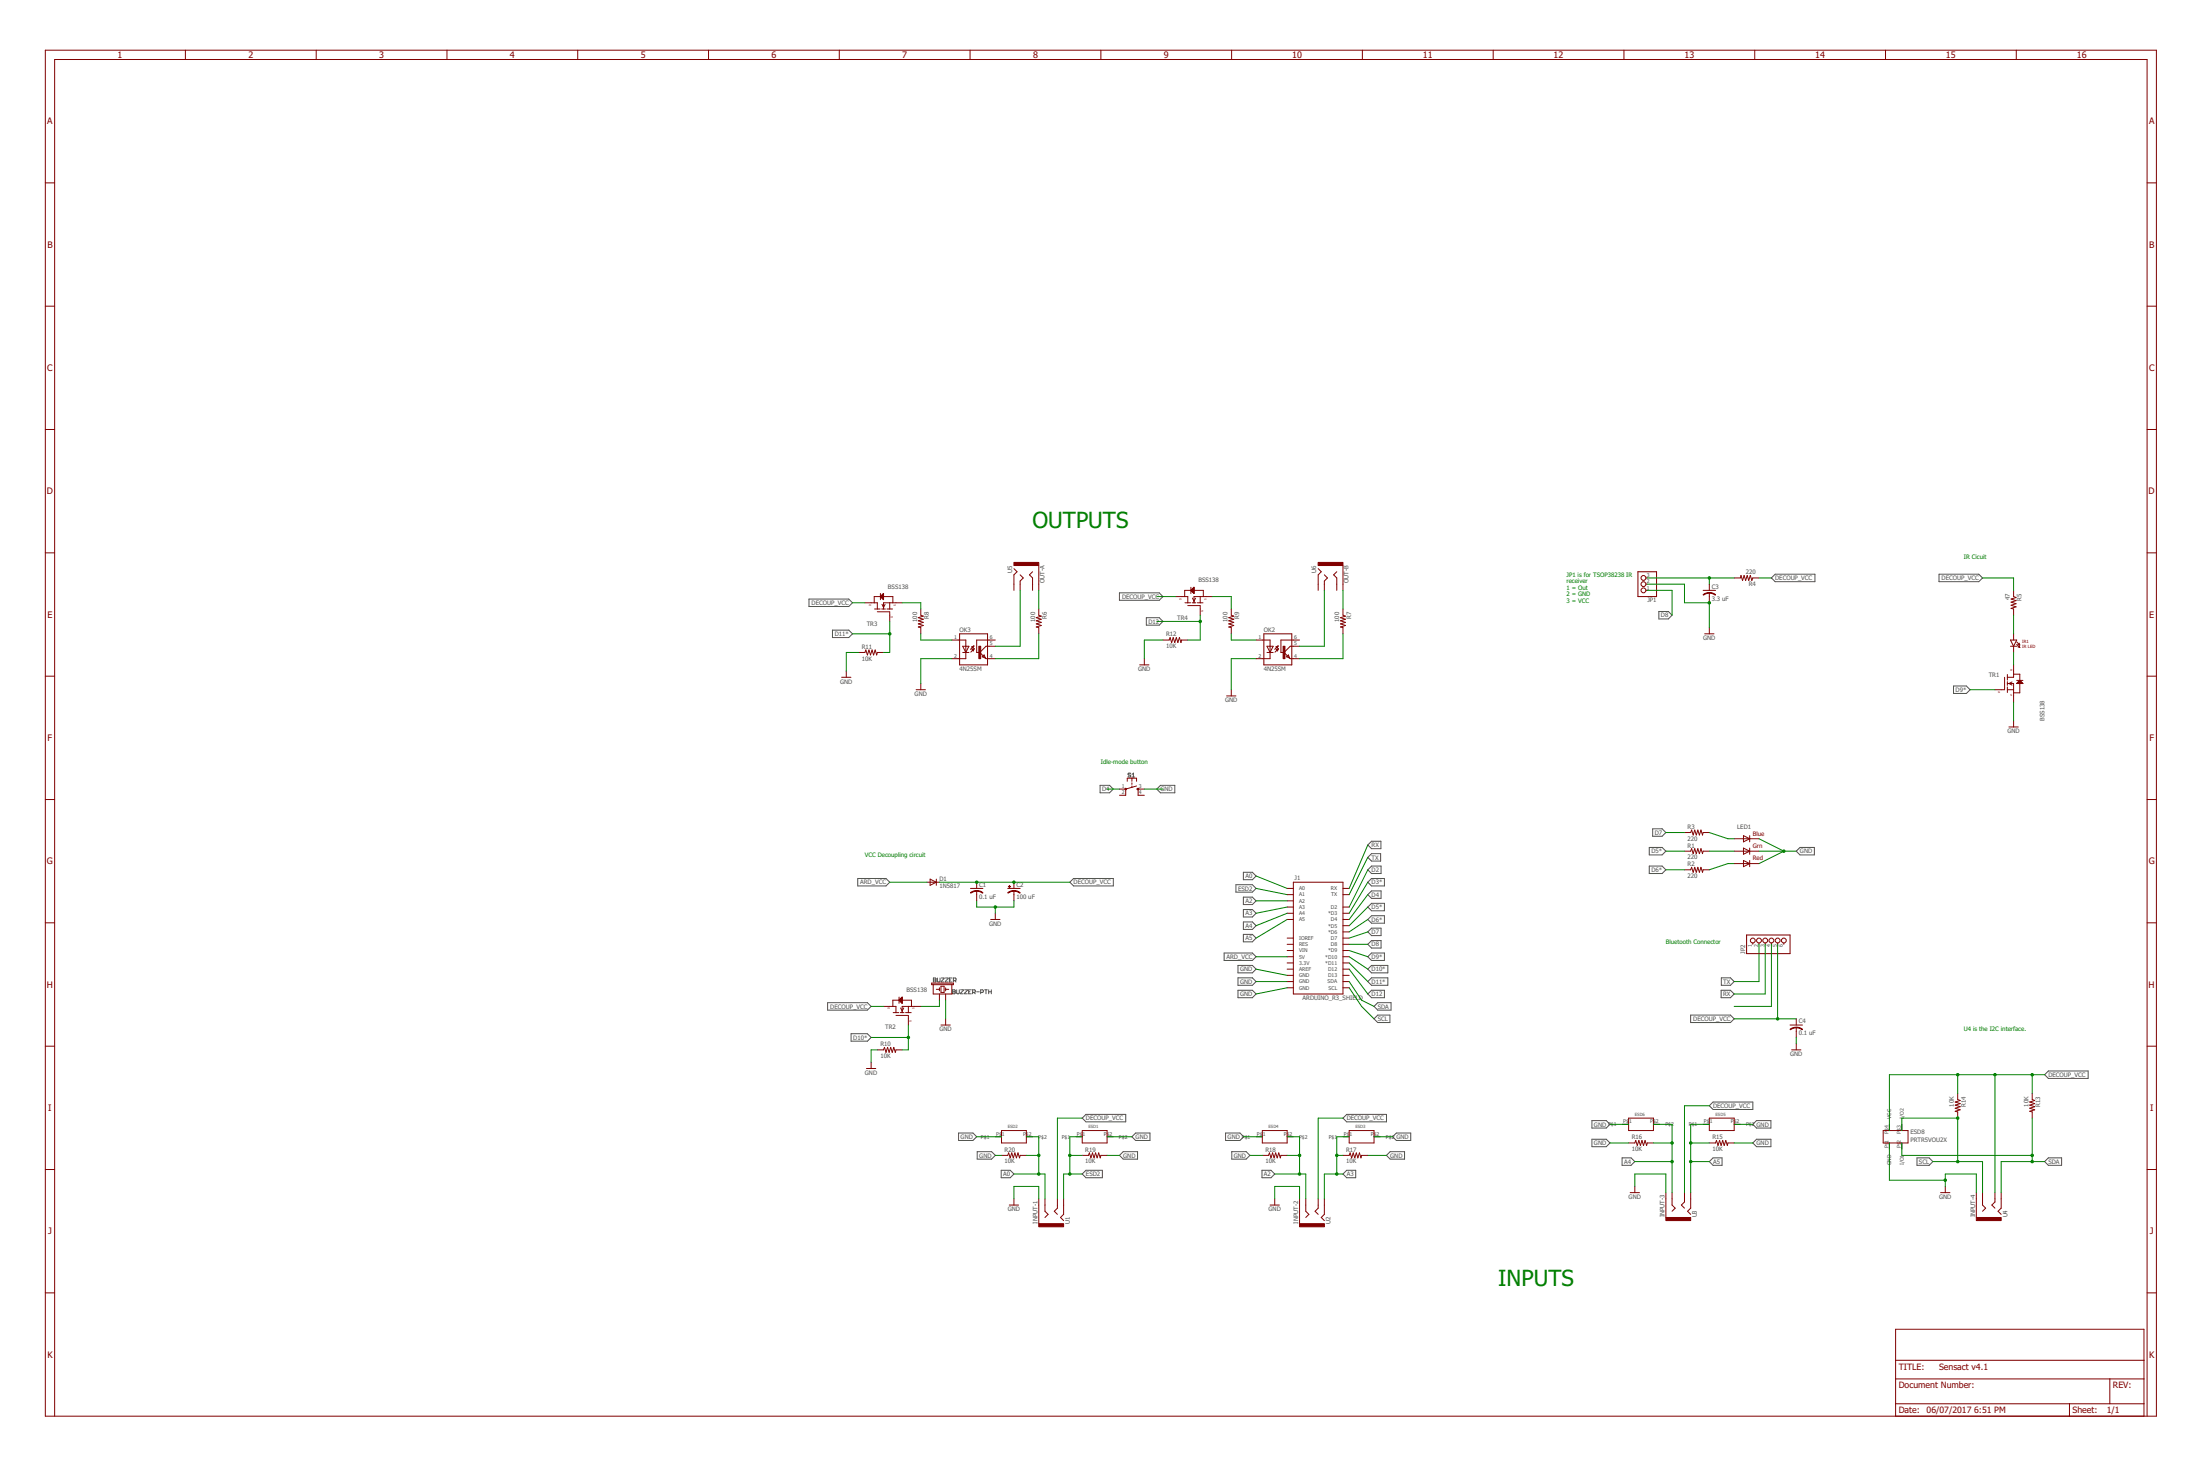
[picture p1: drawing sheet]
<svg xmlns="http://www.w3.org/2000/svg" width="900mm" height="600mm" viewBox="0 0 900 600" stroke-linecap="round" stroke-linejoin="round" font-family="sans-serif">
<g fill="none" stroke="#505050" stroke-width=".41">
<path d="M726.1 234.9h16.3v3h-16.3l-1.5-1.5zM793.2 234.9h16.3l1.5 1.5-1.5 1.5h-16.3zM330.9 245h16.3l1.5 1.6-1.5 1.5h-16.3zM340.5 257.7h6.7l1.5 1.6-1.5 1.5h-6.7zM457.9 242.5h16.3l1.5 1.5-1.5 1.6h-16.3zM468.9 252.7h5.3l1.5 1.5-1.5 1.5h-5.3zM678.6 250.1h3.9l1.5 1.6-1.5 1.5h-3.9zM799.1 280.6h5.3l1.5 1.5-1.5 1.6h-5.3zM462.5 316.5l-.2-.2-.8 .2 1 1.1-.2 .3-.8-.3M463.1 317.9h1.1M463.1 316.8l.5-.5v1.6M450 321.2h3.9l1.5 1.6-1.5 1.5h-3.9z"/>
<path d="M473.2 322.8l1.5-1.6h5.9v3.1h-5.9zM676 339h3.9l1.5 1.6-1.5 1.5h-3.9zM350.9 359.3h11.5l1.6 1.6-1.6 1.5h-11.5zM508.6 356.8h3.7l1.5 1.5-1.5 1.6h-3.7zM559.5 350.7l1.5-1.5h3.8v3h-3.8zM559.5 355.8l1.5-1.5h3.9v3h-3.9zM559.5 345.6l1.5-1.5h3.9v3.1h-3.9zM561 359.3h5.3v3.1h-5.3l-1.5-1.5zM674.6 346.6h5.3l1.5 1.6-1.5 1.5h-5.3zM674.6 354.3h5.3l1.5 1.5-1.5 1.5h-5.3zM734.8 348.2l1.5-1.6h5.9v3.1h-5.9zM437.6 360.9l1.5-1.6h16.3v3.1h-16.3z"/>
<path d="M505.6 361.9h6.7l1.5 1.5-1.5 1.5h-6.7zM508.6 367h3.7l1.5 1.5-1.5 1.5h-3.7zM508.6 372h3.7l1.5 1.6-1.5 1.5h-3.7zM508.6 377.1h3.7l1.5 1.6-1.5 1.5h-3.7zM559.5 371l1.5-1.5h5.3v3.1h-5.3zM559.5 366l1.5-1.6h3.9v3.1h-3.9zM559.5 376.1l1.5-1.5h5.3v3h-5.3zM500.7 389.8h11.6l1.5 1.6-1.5 1.5h-11.6zM506.4 394.9h5.9l1.5 1.5-1.5 1.6h-5.9zM506.4 400h5.9l1.5 1.5-1.5 1.5h-5.9zM508.6 382.2h3.7l1.5 1.5-1.5 1.6h-3.7zM559.5 396.4l1.5-1.5h6.7v3.1h-6.7z"/>
<path d="M559.5 381.2l1.5-1.5h3.9v3h-3.9zM559.5 386.3l1.5-1.6h3.9v3.1h-3.9zM559.5 391.4l1.5-1.6h5.3v3.1h-5.3zM704.1 400h3.8l1.5 1.5-1.5 1.5h-3.8zM338.5 410.1h16.3l1.5 1.6-1.5 1.5h-16.3zM381.8 400l1.1 .3-.3 .6 .3 .5-.3 .3h-.8zM381.8 400.9h.8M383.5 400v1.4l.2 .3 .8-.3v-1.4M385.1 400h1.1l-1.1 1.4v.3h1.1M386.7 400h1.1l-1.1 1.4v.3h1.1M388.4 400.9h.5M389.4 400h-1v1.7h1"/>
<path d="M389.7 404.9l1.1 .3-.3 .5 .3 .5-.3 .3h-.8zM389.7 405.7h.8M390 401.1l1.1-.2-.3-.9h-.8v1.7M390.5 401.1l.6 .6M391.3 404.9v1.3l.3 .3 .8-.3v-1.3M393 404.9h1l-1 1.6h1M394.6 404.9h1.1l-1.1 1.3v.3h1.1M396.2 405.7h.6M397.3 404.9h-1.1v1.6h1.1M397.9 406l1-.3-.2-.8h-.8v1.6M398.4 406l.5 .5M399.5 405.7h1.1"/>
<path d="M401.2 406h.8l.2-.8-1-.3v1.6M402.8 404.9h1.1M403.3 404.9v1.6M404.4 405.7h1.1M404.4 404.9v1.6M405.5 404.9v1.6M506.4 405.1h5.9l1.5 1.5-1.5 1.5h-5.9zM559.5 401.5l1.5-1.5h6.7v3h-6.7zM559.5 406.6l1.5-1.5h5.3v3h-5.3zM562.1 416.8l1.5-1.6h5v3.1h-5zM562.1 411.7l1.5-1.6h5.4v3.1h-5.4zM691.6 415.2h16.3l1.5 1.6-1.5 1.5h-16.3z"/>
<path d="M704 405.1h3.9l1.5 1.5-1.5 1.5h-3.9zM348.1 422.8h6.7l1.5 1.6-1.5 1.5h-6.7zM836.4 439.6l1.5-1.5h16.3v3h-16.3zM444.2 455.8h16.3v3.1h-16.3l-1.5-1.5zM549.4 457.4l1.5-1.6h16.3v3.1h-16.3zM651.2 458.4h5.9l1.5 1.5-1.5 1.5h-5.9zM699.2 452.3l1.5-1.5h16.3v3h-16.3zM717 459.9l1.5-1.5h5.9v3h-5.9zM392.1 463.5h5.9l1.5 1.5-1.5 1.5h-5.9zM399.7 471.1h5.9l1.5 1.5-1.5 1.5h-5.9zM409.6 478.7h3.6l1.6 1.5-1.6 1.6h-3.6zM459.5 471.1h5.8v3h-5.8l-1.6-1.5z"/>
<path d="M464.5 463.5h5.9v3h-5.9l-1.5-1.5zM501.3 463.5h5.9l1.5 1.5-1.5 1.5h-5.9zM503.9 471.1h5.9l1.5 1.5-1.5 1.5h-5.9zM516.2 478.7h3.7l1.5 1.5-1.5 1.6h-3.7zM567.1 472.6l1.6-1.5h5.8v3h-5.8zM569.7 465l1.5-1.5h5.9v3h-5.9zM651.2 466h5.9l1.5 1.5-1.5 1.6h-5.9zM663.5 473.6h3.7l1.5 1.5-1.5 1.6h-3.7zM699.2 475.1l1.5-1.5h3.7v3.1h-3.7zM717 467.5l1.5-1.5h5.9v3.1h-5.9zM784.2 473.6h4.9l1.6 1.5-1.6 1.6h-4.9zM836.4 475.1l1.5-1.5h5.4v3.1h-5.4z"/>
<path d="M442.7 480.2l1.5-1.5h6.7v3.1h-6.7zM549.4 480.2l1.5-1.5h3.7v3.1h-3.7z"/>
</g>
<g fill="none" stroke="#800000" stroke-width=".41">
<path d="M18.5 20.5h863.6v558.8h-863.6zM75.8 20.5v3.8M129.3 20.5v3.8M182.8 20.5v3.8M236.3 20.5v3.8M289.8 20.5v3.8M343.3 20.5v3.8M396.8 20.5v3.8M450.3 20.5v3.8M503.8 20.5v3.8M557.3 20.5v3.8M610.8 20.5v3.8"/>
<path d="M664.3 20.5v3.8M717.8 20.5v3.8M771.3 20.5v3.8M824.8 20.5v3.8M18.5 74.8h3.9M878.3 74.8h3.8M18.5 125.2h3.9M878.3 125.2h3.8M18.5 175.7h3.9M878.3 175.7h3.8M18.5 226.1h3.9M414.8 232.6l1.2 1.3-1.2 1.2v6.4"/>
<path d="M417.3 235.1l1.3 1.3-1.3 1.3v3.8M422.4 233.9l-1.3 1.2 1.3 1.3v5.1M424.9 231.3v10.2M539.2 232.6l1.3 1.3-1.3 1.2v6.4M541.7 235.1l1.3 1.3-1.3 1.3v3.8M546.8 233.9l-1.3 1.2 1.3 1.3v5.1M549.4 231.3v10.2M673.3 239h.5M673.3 236.4h.5M699.2 239v2.5M709.4 236.4h2.5l.3-1 .6 2 .6-2 .7 2 .6-2 .6 2 .7-2 .6 2 .4-1h2.5M878.3 226.1h3.8"/>
<path d="M353.8 246.6h5.1v2.5M357.6 246.6v-2.6h7.6v2.6M357.7 249.1h2.3M358.9 250.3h5.1M360.2 242.8v2.5M360.2 244.1h1.2M360.3 243.9h1.1M360.4 244.2h1M360.4 243.8h1M360.5 244.4h.9M360.6 243.6h.8M360.6 244.5h.8"/>
<path d="M360.7 249.1h1.5M360.7 243.5h.7M360.7 244.6h.7M360.8 247.2l.6 1.3 .7-1.3M360.8 243.4h.6M360.8 244.7h.6M360.9 243.3h.5M361 244.9h.4M361 243.2h.4M361.1 245h.3M361.1 243h.3M361.2 245.1h.2"/>
<path d="M361.3 242.9h.1M361.3 245.2h.1M361.4 242.8h.1M361.4 242.8v2.5l-1.2-1.3zM362.8 249.1h2.3M364 246.6v2.5M364 250.3v3.9M369 246.6h-7.6v2.5M376.7 249.1v2.6l1 .3-2.1 .7 2.1 .6-2.1 .6 2.1 .7-2.1 .6 2.1 .6-2.1 .7 1.1 .2v2.6M424.9 249.1v2.6l1 .3-2 .7 2 .6-2 .6 2 .7-2 .6 2 .6-2 .7 1 .2v2.6M480.8 244h5.1v2.6M484.6 244v-2.5h7.6v2.5"/>
<path d="M484.7 246.6h2.3M485.9 247.7h5.1M487.2 240.2v2.6M487.2 241.6h1.2M487.3 241.3h1.1M487.4 241.7h1M487.4 241.2h1M487.5 241.8h.9M487.5 241.1h.9M487.6 242h.8M487.7 246.6h1.5M487.7 241h.7"/>
<path d="M487.7 242.1h.7M487.8 244.7l.6 1.2 .7-1.2M487.8 240.9h.6M487.8 242.2h.6M487.9 240.7h.5M488 242.3h.4M488 240.6h.4M488.1 242.4h.3M488.1 240.5h.3M488.2 242.5h.2M488.3 240.4h.1M488.3 242.7h.1"/>
<path d="M488.4 240.3h.1M488.4 240.2v2.6l-1.2-1.3zM489.8 246.6h2.3M491 244v2.6M491 247.8v3.9M496 244h-7.6v2.6M503.7 249.1v2.6l1 .3-2.1 .7 2.1 .6-2.1 .6 2.1 .7-2.1 .6 2.1 .6-2.1 .7 1.1 .2v2.6M549.4 249.1v2.6l1 .3-2.1 .7 2.1 .6-2.1 .6 2.1 .7-2.1 .6 2.1 .6-2.1 .7 1.1 .2v2.6M673.3 241.5h.5M696.7 241.5h5.1M697.3 259.3h3.8M699.2 242.5v4.1"/>
<path d="M699.2 256.7v2.6M823.7 241.5v2.5l1 .4-2 .6 2 .7-2 .6 2 .7-2 .6 2 .6-2 .7 1 .2v2.6M823.7 259.3v2.5M18.5 276.6h3.9M344.3 277.1h3.8M346.2 274.5v2.6M351.3 266.9h2.5l.4-1 .6 2 .7-2 .6 2 .6-2 .7 2 .6-2 .6 2 .3-1h2.5M376.7 279.6v2.5M389.4 261.8h5.7v7.6h-5.7M393.8 264.4h2.5l-1.2 2.5zM393.8 266.9h2.5M397.5 264.6l.9-.4-.4 .9z"/>
<path d="M397.6 265.7l.9-.3-.4 .9zM398.4 264.2l-1.4 1.4M398.5 265.4l-1.4 1.4M402.6 267.9l.5 1.3-1.3-.5zM407.1 261.8h-7.6v5.1h1M407.1 264.4h-3.8l-2.5 2.5 2.5 2.5h3.8M466.2 272h3.8M468.1 269.4v2.6M475.7 261.8h2.6l.3-1 .7 2 .6-2 .6 2 .7-2 .6 2 .7-2 .6 2 .2-1h2.6M513.8 261.8h5.7v7.6h-5.7M518.3 264.4h2.5l-1.3 2.5zM518.3 266.9h2.5"/>
<path d="M521.9 264.6l.9-.4-.3 .9zM522.1 265.7l.9-.3-.4 .9zM522.8 264.2l-1.4 1.4M523 265.4l-1.4 1.4M527 267.9l.5 1.3-1.2-.5zM531.6 261.8h-7.6v5.1h1M531.6 264.4h-3.8l-2.5 2.5 2.5 2.5h3.8M820 277.1v5M821.1 279.6h2.6v7.6M821.1 275.9v2.3M821.1 278.8v1.6M822.4 261.8h2.5l-1.2 2.6z"/>
<path d="M822.4 264.4h2.5M823 279l-1.2 .6 1.2 .6M823.7 264.4v2.5M823.7 272v5.1h-2.6M823.7 275.8h2.5v2.5M824.9 263.6l1.3 1.3M824.9 262.6l1.3 1.2M824.9 279.6l1.3-1.3 1.3 1.3zM824.9 278.3h2.6M825.1 279.5h2.3M825.2 279.4h2M825.3 279.2h1.8"/>
<path d="M825.4 279.1h1.6M825.5 264.6l.7 .3M825.5 263.6l.7 .2M825.5 279h1.4M825.7 278.9h1M825.8 278.7h.8M825.9 278.6h.6M826 264.1l.2 .8M826 263.1l.2 .7M826 278.5h.4M826.2 279.6v3.8h-2.5M878.3 276.6h3.8"/>
<path d="M374.8 282.1h3.8M501.8 284.7h3.8M503.7 282.1v2.6M816.1 282.1h3.8M821.1 282.1h2.6M821.1 281v2.3M821.8 297.4h3.8M823.7 294.8v2.6M461.1 319.6v-1.3h3.8v1.3M463 318.3v1.3M18.5 327h3.9M457.9 322.8h2.6"/>
<path d="M460.5 322.8v2.5h-2.6M463 320.2v.7M463 321.5v.6M464.9 322.8h3.2M464.9 321.5l-4.4 1.3M465.6 322.8v2.5h2.5M878.3 327h3.8M380.5 359.6l2.5 1.3-2.5 1.2zM383 359.6v2.5M689.1 348.2h2.5l.4-1 .6 2 .7-2 .6 2 .6-2 .7 2 .6-2 .6 2 .3-1h2.5M689.1 355.8h2.5l.4-1 .6 2 .7-2 .6 2 .6-2 .7 2 .6-2 .6 2 .3-1h2.5M689.1 340.6h2.5l.4-1.1 .6 2.1 .7-2.1 .6 2.1 .6-2.1 .7 2.1 .6-2.1 .6 2.1 .3-1h2.5"/>
<path d="M709.4 343.1h10.1M709.4 348.2h10.1M709.4 353.3h10.1M713.2 341.8l2.5 1.3-2.5 1.3zM713.2 346.9l2.5 1.3-2.5 1.2zM713.2 352l2.5 1.3-2.5 1.2zM715.7 341.8v2.6M715.7 346.9v2.5M715.7 352v2.5M18.5 377.5h3.9M379.2 360.9h5.1M397 363.4h5.1"/>
<path d="M399.5 360.9v2.5M399.5 364.4v4.1M405.2 376.1h3.8M407.1 373.6v2.5M412.2 363.4h5.1M414.8 360.9v2.5M414.8 364.4v4.1M526.5 363.4h2.6M526.5 366h2.6M526.5 371h2.6M526.5 373.6h2.6M526.5 376.1h2.6"/>
<path d="M526.5 368.5h2.6M529.1 360.9h20.3v45.7h-20.3zM549.4 363.4h2.5M549.4 366h2.5M549.4 371h2.5M549.4 373.6h2.5M549.4 376.1h2.5M549.4 378.7h2.5M878.3 377.5h3.8M526.5 383.7h2.6M526.5 386.3h2.6M526.5 388.8h2.6"/>
<path d="M526.5 391.4h2.6M526.5 393.9h2.6M526.5 396.4h2.6M526.5 399h2.6M549.4 381.2h2.5M549.4 383.7h2.5M549.4 386.3h2.5M549.4 388.8h2.5M549.4 391.4h2.5M549.4 393.9h2.5M549.4 396.4h2.5M549.4 399h2.5"/>
<path d="M717 385.7v.6M719.5 385.7v.6M722.1 385.7v.6M724.6 385.7v.6M727.2 385.7v.6M729.7 385.7v.6M361.4 411.7h5.1v2.5M365.2 411.7v-2.6h7.7v2.6M365.4 414.2h2.2M366.5 415.4h5.1v3.9M367.8 409.1l1.2-1.2v2.5zM367.8 407.9v2.5"/>
<path d="M367.9 409h1.1M367.9 409.3h1.1M368 408.9h1M368 409.4h1M368.1 408.8h.9M368.2 409.5h.8M368.2 408.7h.8M368.3 414.2h1.5M368.3 409.6h.7M368.3 408.6h.7M368.4 412.3l.6 1.3 .7-1.3M368.4 409.8h.6"/>
<path d="M368.5 408.4h.5M368.5 409.9h.5M368.6 408.3h.4M368.6 410h.4M368.7 408.2h.3M368.8 410.1h.2M368.8 408.1h.2M368.9 410.2h.1M369 407.9h.1M369 410.4h.1M370.4 414.2h2.3M371.6 411.7v2.5"/>
<path d="M376.7 411.7h-7.7v2.5M381.1 402.1h8.9v.7h-8.9zM381.7 402.8v3.8h7.7v-3.8M383 404.7h1.3M384.3 404.1v1.2M384.3 406.6v2.5M384.9 419.3h3.8M384.9 403.4h1.3v2.6h-1.3zM386.8 404.1v1.2M386.8 406.6v2.5M386.8 416.8v2.5M386.8 404.7h1.3"/>
<path d="M526.5 401.5h2.6M526.5 404.1h2.6M549.4 401.5h2.5M549.4 404.1h2.5M732.2 419.3h5.1M734.8 416.8v2.5M18.5 427.9h3.9M354.4 437.1h3.8M356.3 434.5v2.6M358.9 429.5h2.5l.4-1.1 .6 2.1 .7-2.1 .6 2.1 .6-2.1 .7 2.1 .6-2.1 .6 2.1 .3-1h2.5M732.9 429.5h3.8M734.8 420.3v4.1"/>
<path d="M734.8 426.9v2.6M878.3 427.9h3.8M663.7 459.9h2.5M666.2 457.4h10.2v5h-10.2zM676.4 459.9h2.5M696.7 459.9h2.5M699.2 457.4h10.2v5h-10.2zM709.4 459.9h2.5M772.9 459.9v2.5M778 459.9v2.5M800.8 447.2v2.6l1 .4-2 .6 2 .6-2 .7 2 .6-2 .6 2 .7-2 .6 1 .2v2.6M831.3 447.2v2.6l1 .4-2 .6 2 .6-2 .7 2 .6-2 .6 2 .7-2 .6 1 .2v2.6"/>
<path d="M18.5 478.4h3.9M407.1 465h2.6M409.7 472.6h2.5l.4-1 .6 2 .7-2 .6 2 .6-2 .7 2 .6-2 .6 2 .3-1h2.5M409.7 462.4h10.1v5.1h-10.1zM419.8 465h2.6M440.2 465h2.5M442.7 472.6h2.5l.4-1 .7 2 .6-2 .6 2 .7-2 .6 2 .6-2 .7 2 .2-1h2.6M442.7 462.4h10.2v5.1h-10.2zM452.9 465h2.5M513.8 465h2.6M516.4 472.6h2.5l.4-1 .6 2 .7-2 .6 2 .6-2 .7 2 .6-2 .6 2 .3-1h2.5M516.4 462.4h10.1v5.1h-10.1z"/>
<path d="M526.5 465h2.6M549.4 472.6h2.5l.4-1 .6 2 .7-2 .6 2 .6-2 .7 2 .6-2 .6 2 .3-1h2.5M549.4 465h2.5M551.9 462.4h10.2v5.1h-10.2zM562.1 465h2.5M666.2 467.5h2.5l.4-1 .7 2 .6-2 .6 2 .7-2 .6 2 .6-2 .7 2 .2-1h2.6M699.2 467.5h2.6l.3-1 .7 2 .6-2 .6 2 .7-2 .6 2 .7-2 .6 2 .2-1h2.6M770.3 462.4h10.2v5.1h-10.2zM772.9 467.5v2.6M778 467.5v2.6M878.3 478.4h3.8M412.9 492.9h3.8"/>
<path d="M414.8 490.4v2.5M424.9 490.4v10.1M427.5 490.4v5.1l1.2 1.2-1.2 1.3M432.5 490.4v3.8l-1.2 1.3 1.2 1.2M435.1 490.4v6.3l-1.3 1.3 1.3 1.3M519.5 492.9h3.8M521.4 490.4v2.5M531.6 490.4v10.1M534.1 490.4v5.1l1.3 1.2-1.3 1.3M539.2 490.4v3.8l-1.2 1.3 1.2 1.2M541.7 490.4v6.3l-1.2 1.3 1.2 1.3M666.8 487.8h3.8"/>
<path d="M668.7 485.3v2.5M681.4 487.8v10.2M684 487.8v5.1l1.2 1.3-1.2 1.3M689.1 487.8v3.9l-1.3 1.2 1.3 1.3M691.6 487.8v6.4l-1.3 1.3 1.3 1.2M793.8 487.8h3.8M795.7 485.3v2.5M808.4 487.8v10.2M811 487.8v5.1l1.2 1.3-1.2 1.3M816.1 487.8v3.9l-1.3 1.2 1.3 1.3M818.6 487.8v6.4l-1.3 1.3 1.3 1.2M18.5 528.8h3.9"/>
<path d="M878.3 528.8h3.8M775.4 556.4h101.6M22.4 579.3v-555h855.9v555M775.4 564h101.6M775.4 579.3v-35.6h101.6v35.6M775.4 574.2h101.6M846.5 574.2v5.1M863 564v10.2"/>
<circle cx="672.3" cy="239" r=".99"/>
<circle cx="672.3" cy="236.4" r=".99"/>
<circle cx="672.3" cy="241.5" r=".99"/>
<circle cx="717" cy="384.7" r=".99"/>
<circle cx="719.5" cy="384.7" r=".99"/>
<circle cx="722.1" cy="384.7" r=".99"/>
<circle cx="724.6" cy="384.7" r=".99"/>
<circle cx="727.2" cy="384.7" r=".99"/>
<circle cx="729.7" cy="384.7" r=".99"/>
</g>
<g fill="#800000" stroke="#800000" stroke-width=".41">
<path d="M399.5 364.3l1.4 .2 1.2 .7-.2 .2-.9-.6-1.5-.3z" fill-rule="evenodd"/>
<path d="M397 365.1l1.2-.6 1.3-.2v.3l-2.4 .8z" fill-rule="evenodd"/>
<path d="M699.2 242.4l1.4 .2 1.2 .6-.2 .3-1.3-.7-1.1-.2z" fill-rule="evenodd"/>
<path d="M696.7 243.2l1.2-.6 1.3-.2v.2l-1.5 .3-.9 .6z" fill-rule="evenodd"/>
<path d="M414.8 364.3l1.3 .2 1.2 .7-.1 .2-.9-.6-1.5-.3z" fill-rule="evenodd"/>
<path d="M412.2 365.1l1.2-.6 1.4-.2v.3l-2.4 .8z" fill-rule="evenodd"/>
<path d="M734.8 420.2l1.3 .2 1.2 .6-.1 .2-.9-.5-1.5-.3z" fill-rule="evenodd"/>
<path d="M732.2 421l1.2-.6 1.4-.2v.2l-2.4 .8z" fill-rule="evenodd"/>
<circle cx="460.5" cy="322.8" r=".33"/>
<circle cx="465.6" cy="322.8" r=".33"/>
</g>
<path d="M670 233.9h7.6v10.1h-7.6zM392.5 259.3h11.5v12.7h-11.5zM517 259.3h11.4v12.7h-11.4zM714.5 382.5h17.7v7.6h-17.7z" fill="none" stroke="#800000" stroke-width=".42"/>
<g fill="#800000" stroke="#800000" stroke-width=".41">
<path d="M412.5 362.6l.9 .1z"/>
<path d="M412.9 362.2l.1 .9z"/>
<path d="M524.9 264.4h.7v5h-.7z"/>
<path d="M400.4 264.4h.8v5h-.8z"/>
<path d="M531.6 500.5h10.2v1.3h-10.2z"/>
<path d="M681.4 498h10.2v1.3h-10.2z"/>
<path d="M808.4 498h10.2v1.3h-10.2z"/>
<path d="M414.8 230.1h10.1v1.2h-10.1z"/>
<path d="M539.2 230.1h10.2v1.2h-10.2z"/>
<path d="M424.9 500.5h10.2v1.3h-10.2z"/>
</g>
<g fill="none" stroke="#008000" stroke-width=".41">
<path d="M673.8 236.4h35.6M673.8 239h15.3v7.6h10.1v10.1M699.2 236.4v2.6M719.5 236.4h5.1M811 236.4h12.7v5.1M348.7 246.6h5.1M348.7 259.3h15.3M364 254.2v12.7h-2.6M369 246.6h7.7v2.5M376.7 259.3v2.5h12.7M417.3 241.5v22.9h-10.2M424.9 259.3v10.1h-17.8"/>
<path d="M424.9 241.5v7.6M473.2 244h7.6M473.2 254.2h17.8M491 251.7v10.1h-5.1M496 244h7.7v5.1M503.7 259.3v2.5h10.1M541.7 241.5v22.9h-10.1M549.4 259.3v10.1h-17.8M549.4 241.5v7.6M673.8 241.5h10.2v10.2M823.7 251.7v7.6M351.3 266.9h-5.1v7.6"/>
<path d="M389.4 269.4h-12.7v10.2M475.7 261.8h-7.6v7.6M513.8 269.4h-10.1v12.7M823.7 266.9v5.1M805.9 282.1h10.2M823.7 287.2v7.6M452.9 322.8h5M468.1 322.8h7.6M513.8 358.3l12.7 5.1M559.5 345.6l-7.6 17.8M559.5 350.7l-7.6 15.3M559.5 355.8l-7.6 15.2"/>
<path d="M681.4 348.2h7.7M681.4 355.8h7.7M681.4 340.6h7.7M699.2 348.2h10.2M699.2 340.6l7.6 2.5h2.6M709.4 353.3h-2.6l-7.6 2.5M719.5 348.2h15.3M719.5 343.1l10.2 5.1-10.2 5.1M364 360.9h15.2M384.3 360.9h53.3M399.5 368.5v2.5h15.3v-2.5M407.1 371v2.6"/>
<path d="M513.8 363.4l12.7 2.6M513.8 368.5h12.7M526.5 371l-12.7 2.6M526.5 373.6l-12.7 5.1M526.5 376.1l-12.7 7.6M559.5 360.9l-7.6 12.7M559.5 366l-7.6 10.1M559.5 376.1l-7.6 5.1M559.5 371l-7.6 7.7M513.8 396.4l12.7 2.6M513.8 391.4h12.7M551.9 386.3h7.6"/>
<path d="M551.9 388.8l7.6 2.6M551.9 391.4l7.6 5M551.9 393.9l7.6 7.6M551.9 396.4l7.6 10.2M559.5 381.2l-7.6 2.5M719.5 386.3v15.2h-10.1M722.1 386.3v20.3h-12.7M724.6 386.3v25.4h-15.2M727.2 386.3v30.5M356.3 411.7h5.1M371.6 419.3v10.2h-2.6M384.3 409.1v2.6h-7.6"/>
<path d="M386.8 409.1v7.7M513.8 401.5h12.7M526.5 404.1l-12.7 2.5M551.9 401.5l5.1 7.6 5.1 2.6M551.9 404.1l5.1 7.6 5.1 5.1M709.4 416.8h25.4M356.3 424.4h15.3M358.9 429.5h-2.6v5M734.8 424.4v2.5M800.8 439.6v7.6M816.1 439.6v48.2M831.3 439.6v7.6"/>
<path d="M836.4 439.6h-63.5v22.8M442.7 457.4h-10.2v33M549.4 457.4h-10.2v33M658.6 459.9h7.6M676.4 459.9h7.6v27.9M699.2 452.3h-10.1v35.5M699.2 459.9h-7.6v27.9M709.4 459.9h7.6M831.3 457.4v17.7M399.5 465h10.2M407.1 472.6h2.6M419.8 465h5.1v15.2"/>
<path d="M419.8 472.6h5.1M437.6 472.6h5.1M442.7 465h-5.1v15.2M452.9 472.6h5M452.9 465h10.1M508.7 465h7.7M511.3 472.6h5.1M526.5 465h5.1v15.2M526.5 472.6h5.1M546.8 472.6h2.6M551.9 465h-5.1v15.2M559.5 472.6h7.6"/>
<path d="M562.1 465h7.6M658.6 467.5h7.6M668.7 475.1h15.3M676.4 467.5h7.6M691.6 467.5h7.6M691.6 475.1h7.6M709.4 467.5h7.6M772.9 467.5v15.3h22.8M778 462.4v-5h22.8v17.7M778 467.5v5.1h53.3M790.7 475.1h20.3v12.7M836.4 475.1h-17.8v12.7"/>
<path d="M414.8 490.4v-5.1h10.1v5.1M414.8 480.2h12.7v10.2M442.7 480.2h-7.6v10.2M521.4 490.4v-5.1h10.2v5.1M521.4 480.2h12.7v10.2M549.4 480.2h-7.7v10.2M668.7 485.3v-5.1h12.7v7.6M795.7 485.3v-5.1h12.7v7.6"/>
</g>
<g fill="#008000" stroke="#008000" stroke-width=".41">
<circle cx="727.2" cy="416.8" r=".51"/>
<circle cx="414.8" cy="360.9" r=".51"/>
<circle cx="399.5" cy="360.9" r=".51"/>
<circle cx="816.1" cy="439.6" r=".51"/>
<circle cx="831.3" cy="439.6" r=".51"/>
<circle cx="800.8" cy="439.6" r=".51"/>
<circle cx="407.1" cy="371" r=".51"/>
<circle cx="699.2" cy="246.6" r=".51"/>
<circle cx="795.7" cy="482.8" r=".51"/>
<circle cx="729.7" cy="348.2" r=".51"/>
<circle cx="424.9" cy="480.2" r=".51"/>
<circle cx="424.9" cy="472.6" r=".51"/>
<circle cx="437.6" cy="480.2" r=".51"/>
<circle cx="437.6" cy="472.6" r=".51"/>
<circle cx="531.6" cy="480.2" r=".51"/>
<circle cx="531.6" cy="472.6" r=".51"/>
<circle cx="546.8" cy="480.2" r=".51"/>
<circle cx="546.8" cy="472.6" r=".51"/>
<circle cx="684" cy="475.1" r=".51"/>
<circle cx="684" cy="467.5" r=".51"/>
<circle cx="691.6" cy="475.1" r=".51"/>
<circle cx="691.6" cy="467.5" r=".51"/>
<circle cx="371.6" cy="424.4" r=".51"/>
<circle cx="364" cy="259.3" r=".51"/>
<circle cx="491" cy="254.2" r=".51"/>
<circle cx="699.2" cy="236.4" r=".51"/>
<circle cx="831.3" cy="475.1" r=".51"/>
<circle cx="831.3" cy="472.6" r=".51"/>
<circle cx="800.8" cy="475.1" r=".51"/>
<circle cx="800.8" cy="457.4" r=".51"/>
</g>
<g font-size="9.1" fill="#008000">
<text x="422.4" y="216.1">OUTPUTS</text>
<text x="612.9" y="526">INPUTS</text>
</g>
<g font-size="3.7" fill="#800000">
<text x="48.1" y="23.7">1</text>
<text x="101.6" y="23.7">2</text>
<text x="155.1" y="23.7">3</text>
<text x="208.6" y="23.7">4</text>
<text x="262.1" y="23.7">5</text>
<text x="315.6" y="23.7">6</text>
<text x="369.1" y="23.7">7</text>
<text x="422.6" y="23.7">8</text>
<text x="476.1" y="23.7">9</text>
<text x="528.5" y="23.7">10</text>
<text x="582" y="23.7">11</text>
<text x="635.5" y="23.7">12</text>
<text x="689" y="23.7">13</text>
<text x="742.5" y="23.7">14</text>
<text x="796" y="23.7">15</text>
<text x="849.5" y="23.7">16</text>
<text x="19.3" y="50.9">A</text>
<text x="879.1" y="50.9">A</text>
<text x="19.4" y="101.3">B</text>
<text x="879.1" y="101.3">B</text>
<text x="19.3" y="151.8">C</text>
<text x="879.1" y="151.8">C</text>
<text x="19.2" y="202.2">D</text>
<text x="878.9" y="202.2">D</text>
<text x="19.4" y="252.7">E</text>
<text x="879.1" y="252.7">E</text>
<text x="19.5" y="303.1">F</text>
<text x="879.2" y="303.1">F</text>
<text x="19.2" y="353.6">G</text>
<text x="879" y="353.6">G</text>
<text x="19.2" y="404">H</text>
<text x="878.9" y="404">H</text>
<text x="19.8" y="454.5">I</text>
<text x="879.5" y="454.5">I</text>
<text x="19.7" y="504.9">J</text>
<text x="879.4" y="504.9">J</text>
<text x="19.4" y="555.4">K</text>
<text x="879.1" y="555.4">K</text>
</g>
<g font-size="3.6" fill="#800000">
<text x="776.7" y="560.2">TITLE:</text>
<text x="793.2" y="560.2">Sensact v4.1</text>
<text x="776.7" y="567.9">Document Number:</text>
<text x="864.3" y="567.9">REV:</text>
<text x="776.7" y="578">Date:</text>
<text x="788.1" y="578">06/07/2017</text>
<text x="807.6" y="578">6:51 PM</text>
<text x="847.8" y="578">Sheet:</text>
<text x="861.8" y="578">1/1</text>
</g>
<g font-size="2.5" fill="#008000">
<text x="803.4" y="228.8">IR Cicuit</text>
<text x="640.8" y="235.9">JP1 is for TSOP38238 IR</text>
<text x="640.8" y="238.6">receiver</text>
<text x="640.8" y="241.2">1 = Out</text>
<text x="640.8" y="243.9">2 = GND</text>
<text x="640.8" y="246.6">3 = VCC</text>
<text x="450.3" y="312.6">Idle-mode button</text>
<text x="353.8" y="350.7">VCC Decoupling circuit</text>
<text x="681.4" y="386.3">Bluetooth Connector</text>
<text x="803.4" y="421.8">U4 is the I2C interface.</text>
</g>
<g font-size="2.5" fill="#505050">
<text x="414" y="234.3" transform="rotate(-90 414 234.3)">U5</text>
<text x="427.2" y="238.6" transform="rotate(-90 427.2 238.6)">OUT-A</text>
<text x="490.2" y="238.2">BSS138</text>
<text x="538.4" y="234.3" transform="rotate(-90 538.4 234.3)">U6</text>
<text x="551.7" y="238.6" transform="rotate(-90 551.7 238.6)">OUT-B</text>
<text x="714.2" y="234.9">220</text>
<text x="715.4" y="239.7">R4</text>
<text x="726.1" y="237.3">DECOUP_VCC</text>
<text x="794.3" y="237.3">DECOUP_VCC</text>
<text x="363.2" y="240.7">BSS138</text>
<text x="459" y="244.9">DECOUP_VCC</text>
<text x="700.2" y="245.7">3.3 uF</text>
<text x="700.2" y="240.9">C3</text>
<text x="822.2" y="245.5" transform="rotate(-90 822.2 245.5)">47</text>
<text x="827" y="245.7" transform="rotate(-90 827 245.7)">R5</text>
<text x="332" y="247.5">DECOUP_VCC</text>
<text x="673.9" y="246.5">JP1</text>
<text x="354.5" y="256">TR3</text>
<text x="375.1" y="254.5" transform="rotate(-90 375.1 254.5)">100</text>
<text x="379.9" y="253.3" transform="rotate(-90 379.9 253.3)">R8</text>
<text x="423.4" y="254.5" transform="rotate(-90 423.4 254.5)">100</text>
<text x="428.2" y="253.3" transform="rotate(-90 428.2 253.3)">R6</text>
<text x="469.8" y="255.1">D12</text>
<text x="481.5" y="253.4">TR4</text>
<text x="502.1" y="254.5" transform="rotate(-90 502.1 254.5)">100</text>
<text x="506.9" y="253.3" transform="rotate(-90 506.9 253.3)">R9</text>
<text x="547.8" y="254.5" transform="rotate(-90 547.8 254.5)">100</text>
<text x="552.6" y="253.3" transform="rotate(-90 552.6 253.3)">R7</text>
<text x="679.4" y="252.5">D8</text>
<text x="341.4" y="260.2">D11*</text>
<text x="392.5" y="258.6">OK3</text>
<text x="477" y="260.3">R12</text>
<text x="517" y="258.6">OK2</text>
<text x="696.7" y="261.8">GND</text>
<text x="352.5" y="265.4">R11</text>
<text x="477" y="265.1">10K</text>
<text x="352.5" y="270.2">10K</text>
<text x="392.5" y="274.5">4N25SM</text>
<text x="465.6" y="274.5">GND</text>
<text x="517" y="274.5">4N25SM</text>
<text x="343.6" y="279.6">GND</text>
<text x="813.5" y="277.1">TR1</text>
<text x="374.1" y="284.7">GND</text>
<text x="501.1" y="287.2">GND</text>
<text x="800" y="283">D9*</text>
<text x="821.1" y="299.9">GND</text>
<text x="836.4" y="294.8" transform="rotate(-90 836.4 294.8)">BSS138</text>
<text x="450.8" y="323.7">D4</text>
<text x="474.7" y="323.7">GND</text>
<text x="676.9" y="341.4">D7</text>
<text x="690.3" y="339.1">R3</text>
<text x="710.7" y="339.3">LED1</text>
<text x="561.1" y="346.5">RX</text>
<text x="690.3" y="343.9">220</text>
<text x="690.3" y="346.7">R1</text>
<text x="561.1" y="351.6">TX</text>
<text x="675.5" y="349.1">D5*</text>
<text x="690.3" y="351.5">220</text>
<text x="736.3" y="349.1">GND</text>
<text x="509.4" y="359.2">A0</text>
<text x="561.1" y="356.7">D2</text>
<text x="675.5" y="356.7">D6*</text>
<text x="690.3" y="359.1">220</text>
<text x="690.3" y="354.3">R2</text>
<text x="351.9" y="361.8">ARD_VCC</text>
<text x="384.3" y="363.2">1N5817</text>
<text x="384.3" y="360.4">D1</text>
<text x="400.5" y="362.8">C1</text>
<text x="415.8" y="362.8">C2</text>
<text x="439.1" y="361.8">DECOUP_VCC</text>
<text x="506.4" y="364.3">ESD2</text>
<text x="529.6" y="360.1">J1</text>
<text x="561.1" y="361.8">D3*</text>
<text x="400.5" y="367.6">0.1 uF</text>
<text x="415.8" y="367.6">100 uF</text>
<text x="509.4" y="369.4">A2</text>
<text x="561.1" y="366.8">D4</text>
<text x="561.1" y="371.9">D5*</text>
<text x="509.4" y="374.5">A3</text>
<text x="561.1" y="377">D6*</text>
<text x="404.6" y="378.6">GND</text>
<text x="509.4" y="379.5">A4</text>
<text x="561.1" y="382.1">D7</text>
<text x="509.4" y="384.6">A5</text>
<text x="561.1" y="387.2">D8</text>
<text x="501.7" y="392.2">ARD_VCC</text>
<text x="561.1" y="392.2">D9*</text>
<text x="713.8" y="390.1" transform="rotate(-90 713.8 390.1)">JP2</text>
<text x="507.3" y="397.3">GND</text>
<text x="561.1" y="397.3">D10*</text>
<text x="370.9" y="405.8">BSS138</text>
<text x="507.3" y="402.4">GND</text>
<text x="507.3" y="407.5">GND</text>
<text x="561.1" y="402.4">D11*</text>
<text x="561.1" y="407.5">D12</text>
<text x="704.9" y="407.5">RX</text>
<text x="704.9" y="402.4">TX</text>
<text x="339.6" y="412.6">DECOUP_VCC</text>
<text x="532.9" y="409.1">ARDUINO_R3_SHIELD</text>
<text x="563.6" y="412.6">SDA</text>
<text x="563.6" y="417.6">SCL</text>
<text x="692.7" y="417.6">DECOUP_VCC</text>
<text x="735.8" y="418.6">C4</text>
<text x="349.1" y="425.3">D10*</text>
<text x="362.1" y="421.1">TR2</text>
<text x="384.3" y="421.8">GND</text>
<text x="735.8" y="423.5">0.1 uF</text>
<text x="360.2" y="427.9">R10</text>
<text x="732.2" y="432">GND</text>
<text x="360.2" y="432.7">10K</text>
<text x="353.8" y="439.6">GND</text>
<text x="837.9" y="440.5">DECOUP_VCC</text>
<text x="700.7" y="453.2">DECOUP_VCC</text>
<text x="799.3" y="452.7" transform="rotate(-90 799.3 452.7)">10K</text>
<text x="804.1" y="452.7" transform="rotate(-90 804.1 452.7)">R14</text>
<text x="829.8" y="452.7" transform="rotate(-90 829.8 452.7)">10K</text>
<text x="834.6" y="452.7" transform="rotate(-90 834.6 452.7)">R13</text>
<text x="444.2" y="458.3">DECOUP_VCC</text>
<text x="550.9" y="458.3">DECOUP_VCC</text>
<text x="652" y="460.8">GND</text>
<text x="718.5" y="460.8">GND</text>
<text x="393" y="465.9">GND</text>
<text x="464.5" y="465.9">GND</text>
<text x="502.2" y="465.9">GND</text>
<text x="571.2" y="465.9">GND</text>
<text x="667.5" y="466">R16</text>
<text x="700.5" y="466">R15</text>
<text x="781.5" y="467.3">PRTR5VOU2X</text>
<text x="781.5" y="464">ESD8</text>
<text x="400.6" y="473.5">GND</text>
<text x="410.9" y="471.1">R20</text>
<text x="444" y="471.1">R19</text>
<text x="459.5" y="473.5">GND</text>
<text x="504.7" y="473.5">GND</text>
<text x="517.6" y="471.1">R18</text>
<text x="550.6" y="471.1">R17</text>
<text x="568.7" y="473.5">GND</text>
<text x="652" y="468.4">GND</text>
<text x="667.5" y="470.8">10K</text>
<text x="700.5" y="470.8">10K</text>
<text x="718.5" y="468.4">GND</text>
<text x="410.9" y="475.9">10K</text>
<text x="444" y="475.9">10K</text>
<text x="517.6" y="475.9">10K</text>
<text x="550.6" y="475.9">10K</text>
<text x="664.4" y="476">A4</text>
<text x="700.7" y="476">A5</text>
<text x="785" y="476">SCL</text>
<text x="837.9" y="476">SDA</text>
<text x="410.4" y="481.1">A0</text>
<text x="444.2" y="481.1">ESD2</text>
<text x="517" y="481.1">A2</text>
<text x="550.9" y="481.1">A3</text>
<text x="666.2" y="490.4">GND</text>
<text x="793.2" y="490.4">GND</text>
<text x="412.2" y="495.5">GND</text>
<text x="518.9" y="495.5">GND</text>
<text x="424.4" y="500.6" transform="rotate(-90 424.4 500.6)">INPUT-1</text>
<text x="437.6" y="500.6" transform="rotate(-90 437.6 500.6)">U1</text>
<text x="531.1" y="500.6" transform="rotate(-90 531.1 500.6)">INPUT-2</text>
<text x="544.3" y="500.6" transform="rotate(-90 544.3 500.6)">U2</text>
<text x="680.9" y="498" transform="rotate(-90 680.9 498)">INPUT-3</text>
<text x="694.1" y="498" transform="rotate(-90 694.1 498)">U3</text>
<text x="807.9" y="498" transform="rotate(-90 807.9 498)">INPUT-4</text>
<text x="821.1" y="498" transform="rotate(-90 821.1 498)">U4</text>
</g>
<g font-size="2.5" fill="#800000">
<text x="717" y="341.8">Blue</text>
<text x="717" y="346.9">Grn</text>
<text x="717" y="352">Red</text>
</g>
<g font-size="2.1" fill="#505050">
<text x="673.6" y="238.6">2</text>
<text x="673.6" y="236.1">3</text>
<text x="673.6" y="241.1">1</text>
<text x="390.4" y="261.5">1</text>
<text x="405" y="261.5">6</text>
<text x="405" y="264">5</text>
<text x="514.8" y="261.5">1</text>
<text x="529.4" y="261.5">6</text>
<text x="529.4" y="264">5</text>
<text x="390.4" y="269.1">2</text>
<text x="405" y="269.1">4</text>
<text x="514.8" y="269.1">2</text>
<text x="529.4" y="269.1">4</text>
<text x="459" y="322.4">1</text>
<text x="465.9" y="322.4">3</text>
<text x="459" y="325">2</text>
<text x="465.9" y="325">4</text>
<text x="531.4" y="364.2">A0</text>
<text x="544.5" y="364.2">RX</text>
<text x="531.4" y="366.7">A1</text>
<text x="531.4" y="369.2">A2</text>
<text x="531.4" y="371.8">A3</text>
<text x="544.4" y="371.8">D2</text>
<text x="544.5" y="366.7">TX</text>
<text x="531.4" y="374.3">A4</text>
<text x="531.4" y="376.9">A5</text>
<text x="543.2" y="374.3">*D3</text>
<text x="544.4" y="376.9">D4</text>
<text x="543.2" y="379.4">*D5</text>
<text x="543.2" y="381.9">*D6</text>
<text x="531.4" y="389.6">VIN</text>
<text x="531.4" y="387">RES</text>
<text x="531.4" y="384.5">IOREF</text>
<text x="543.2" y="389.6">*D9</text>
<text x="544.4" y="384.5">D7</text>
<text x="544.4" y="387">D8</text>
<text x="716.6" y="387.2" transform="rotate(-90 716.6 387.2)">1</text>
<text x="719.2" y="387.2" transform="rotate(-90 719.2 387.2)">2</text>
<text x="721.7" y="387.2" transform="rotate(-90 721.7 387.2)">3</text>
<text x="724.3" y="387.2" transform="rotate(-90 724.3 387.2)">4</text>
<text x="726.8" y="387.2" transform="rotate(-90 726.8 387.2)">5</text>
<text x="729.3" y="387.2" transform="rotate(-90 729.3 387.2)">6</text>
<text x="531.4" y="392.1">5V</text>
<text x="531.4" y="394.6">3.3V</text>
<text x="542.1" y="392.1">*D10</text>
<text x="542.1" y="394.6">*D11</text>
<text x="531.4" y="397.2">AREF</text>
<text x="531.4" y="399.7">GND</text>
<text x="543.2" y="397.2">D12</text>
<text x="543.2" y="399.7">D13</text>
<text x="531.4" y="402.3">GND</text>
<text x="531.4" y="404.8">GND</text>
<text x="543.1" y="402.3">SDA</text>
<text x="543.5" y="404.8">SCL</text>
<text x="657.8" y="460.7">P$1</text>
<text x="664" y="459.6">P$</text>
<text x="666.4" y="459.6">1</text>
<text x="675" y="459.6">P$2</text>
<text x="681.2" y="460.7">P$2</text>
<text x="690.8" y="460.7">P</text>
<text x="692" y="460.7">$1</text>
<text x="697" y="459.6">P$</text>
<text x="699.4" y="459.6">1</text>
<text x="708.1" y="459.6">P$2</text>
<text x="714.3" y="460.7">P$2</text>
<text x="773.6" y="457.6" transform="rotate(-90 773.6 457.6)">VCC</text>
<text x="778.7" y="457.6" transform="rotate(-90 778.7 457.6)">I</text>
<text x="778.7" y="456.8" transform="rotate(-90 778.7 456.8)">/O2</text>
<text x="401.3" y="465.8">P$1</text>
<text x="407.5" y="464.6">P$</text>
<text x="409.8" y="464.6">1</text>
<text x="418.5" y="464.6">P$2</text>
<text x="424.7" y="465.8">P$2</text>
<text x="434.3" y="465.8">P$1</text>
<text x="440.5" y="464.6">P$</text>
<text x="442.9" y="464.6">1</text>
<text x="451.5" y="464.6">P$2</text>
<text x="457.7" y="465.8">P$2</text>
<text x="508" y="465.8">P$1</text>
<text x="514.2" y="464.6">P$</text>
<text x="516.5" y="464.6">1</text>
<text x="525.2" y="464.6">P$2</text>
<text x="531.4" y="465.8">P$2</text>
<text x="543.5" y="465.8">P$1</text>
<text x="549.7" y="464.6">P$</text>
<text x="552.1" y="464.6">1</text>
<text x="560.7" y="464.6">P$2</text>
<text x="566.9" y="465.8">P$2</text>
<text x="772.5" y="467.4" transform="rotate(-90 772.5 467.4)">1</text>
<text x="772.5" y="463.8" transform="rotate(-90 772.5 463.8)">P$4</text>
<text x="777.6" y="467.4" transform="rotate(-90 777.6 467.4)">2</text>
<text x="777.6" y="463.8" transform="rotate(-90 777.6 463.8)">P$3</text>
<text x="772.5" y="469.7" transform="rotate(-90 772.5 469.7)">P$</text>
<text x="777.6" y="469.7" transform="rotate(-90 777.6 469.7)">P$</text>
<text x="773.6" y="476.7" transform="rotate(-90 773.6 476.7)">GND</text>
<text x="778.7" y="476.7" transform="rotate(-90 778.7 476.7)">I/O1</text>
</g>
<g font-size="1.8" fill="#800000">
<text x="827.2" y="262.8">IR1</text>
<text x="827.2" y="264.9">IR LED</text>
</g>
<g font-size="1.8" fill="#505050">
<text x="412.2" y="461.4">ESD2</text>
<text x="445.2" y="461.4">ESD1</text>
<text x="518.9" y="461.4">ESD4</text>
<text x="554.4" y="461.4">ESD3</text>
<text x="668.7" y="456.4">ESD6</text>
<text x="701.8" y="456.4">ESD5</text>
</g>
<g font-size="1.1" fill="#800000">
<text x="483.3" y="245.3" transform="rotate(-90 483.3 245.3)">D</text>
<text x="493.5" y="245.3" transform="rotate(-90 493.5 245.3)">S</text>
<text x="356.3" y="247.8" transform="rotate(-90 356.3 247.8)">D</text>
<text x="366.5" y="247.8" transform="rotate(-90 366.5 247.8)">S</text>
<text x="492.2" y="250.4" transform="rotate(-90 492.2 250.4)">G</text>
<text x="365.2" y="252.9" transform="rotate(-90 365.2 252.9)">G</text>
<text x="822.4" y="274.5">D</text>
<text x="817.3" y="283.4">G</text>
<text x="822.4" y="284.7">S</text>
<text x="364" y="412.9" transform="rotate(-90 364 412.9)">D</text>
<text x="374.1" y="412.9" transform="rotate(-90 374.1 412.9)">S</text>
<text x="372.8" y="418" transform="rotate(-90 372.8 418)">G</text>
</g>
</svg>
